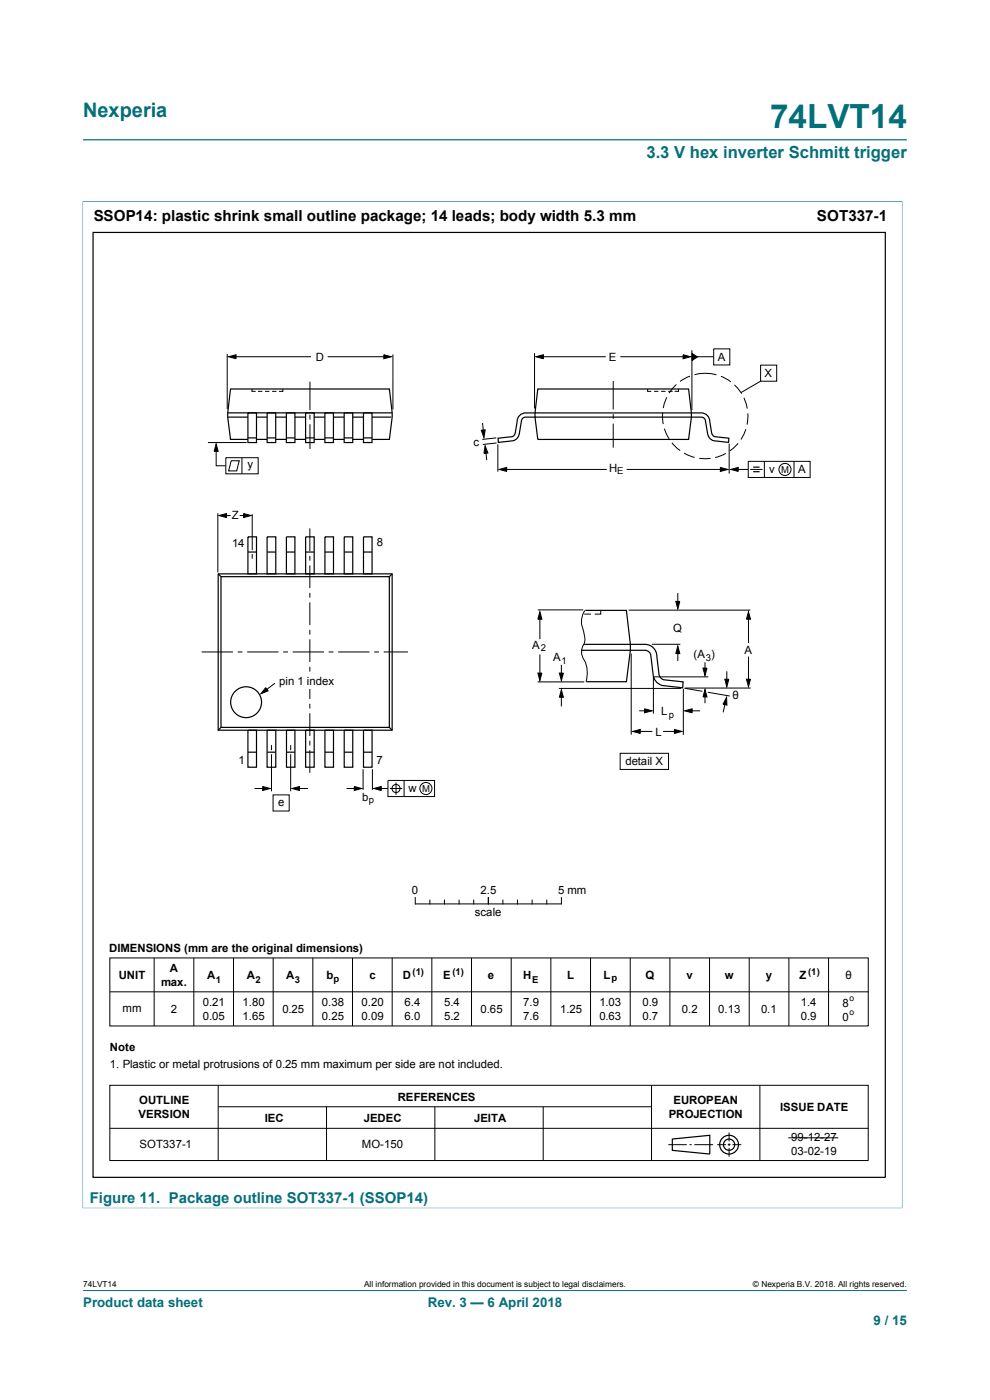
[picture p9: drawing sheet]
<svg xmlns="http://www.w3.org/2000/svg" width="210mm" height="297mm" viewBox="0 0 210 297" stroke-linecap="round" stroke-linejoin="round" font-family="sans-serif">
<path d="M17.6 29.7h174.8M17.5 42.8h173.9M17.6 42.7v213.6M191.4 42.7v213.6M17.5 256.3h173.9M17.6 273.8h174.8" fill="none" stroke="#036f7b" stroke-width=".21"/>
<g fill="none" stroke="#000" stroke-width=".21">
<path d="M48.2 75.1v11.7M48.5 75.7l1.6-.4v.8zM49.4 75.7h16.6M69.5 75.7h12.7M81.4 75.3l1.6 .4-1.6 .4zM83.3 75.2v11.6M113.4 74.9v11.8M113.7 75.7l1.6-.4v.8zM114.4 75.7h14.1M131.6 75.7h14.1M144.9 75.3l1.6 .4-1.6 .4zM146.4 79.8l-2.1 1.1"/>
<path d="M146.8 74.3v12.7M146.8 75l1.2 .7-1.2 .8zM147.3 79.5a8.7 8.7 0 0 1 4.7 0M147.3 75.7h4.1M151.4 74h3.4v3.4h-3.4zM152.9 79.8l2.1 1.2M161.3 77.5h3.5v3.4h-3.5zM44.1 93.9h8.2M45.9 94.2l.4 1.6h-.9zM45.9 94.8v4h2M47.9 97.1h6.9v3.4h-6.9zM49 97.7h1.8l-.6 2.2h-1.7z"/>
<path d="M51.3 97.1v3.4M53.4 82.5v.5h.8M54.7 83h.9M56.2 83h.9M57.7 83h.9M60 82.5v.5h-.8M65.7 81v6M65.7 88v1M65.7 90v5.2M102.1 91.3l.8-.1-.2 1.6zM102.4 89.7l.2 2.6M102.9 94.6l.6 1.5-.8 .1z"/>
<path d="M103 95.1l.2 2.5M105.3 92.9l-3 .3M105.3 94l-2.9 .3M105.6 94.3v5.7M105.9 99.6l1.6-.4v.8zM106.7 99.6h22M130.1 80.8v6.1M130.1 87.9v1M130.1 89.9v5.1M132.9 99.6h20.5M137.4 82.5v.5h.8M138.7 83h1"/>
<path d="M140.2 83h1M140.6 87.6l.1 2.4M140.9 90.9l1 2.2M141.4 84.3l-.7 2.3M141.8 83h.9M142.5 93.9l1.8 1.7M143.5 81.6l-1.6 1.8M143.9 82.5v.5h-.8M145.1 96.1l2.2 .9M148.3 97.2h2.4M152.8 99.2l1.6 .4-1.6 .4zM154 96.2l-2.3 .9"/>
<path d="M154.7 94.1v6.4M155 99.6l1.6-.4v.8zM155.8 81.7l1.5 1.8M155.9 99.6h2.8M156.6 94l-1.8 1.7M157.8 84.4l.7 2.3M158.2 91.1l-1 2.1M158.6 87.7l-.1 2.4M158.7 97.9h13.1v3.4h-13.1zM159.1 99.6h2.7M161.3 80.9l-4.1 2.4M162.1 97.9v3.4"/>
<path d="M168.4 97.9v3.4M46.2 108.9v12.5M46.4 109.4l1.6-.5v.9zM47 109.4h1.9M50.8 109.4h1.9M51.7 108.9l1.6 .5-1.6 .4zM53.5 109.1v7.6M53.5 117.6v.9M65.7 112.1v4.8M65.7 117.9v1M65.7 119.9v4.9M42.8 138.3h6.6"/>
<path d="M50.4 138.3h1M52.4 138.3h6.7M60.1 138.3h1M62.1 138.3h6.6M65.7 125.8v1M65.7 127.8v4.8M65.7 133.6v1M65.7 135.6v4.9M69.7 138.3h1M71.7 138.3h6.7M79.4 138.3h1M81.4 138.3h5.1"/>
<path d="M114.1 129.4h9.6M114.5 129.8l.4 1.6h-.8zM114.5 130.3v5.3M114.5 138.8v4.8M123.9 130.3h1.5M124.1 129.5a4.5 4.5 0 0 0-.3 4.6l.2 .6a3 3 0 0 1-.5 2.6 3.6 3.6 0 0 0 .7 3.3l.4 2-.3 2M127.4 129.5v.8h-1.2M133.3 129.4h25.9M133.9 138.6v17.3M138.3 136.7h6M143.4 127.6h.8l-.4 1.6zM143.8 137.1l.4 1.6h-.8z"/>
<path d="M143.8 125.8v2.3M143.8 137.7v2.5M158.8 129.8l.4 1.6h-.9zM158.8 130.6v5.8M158.8 139.3v5.5M57.6 158.1v1.1M61.7 158.1v1.1M65.7 141.5v1M65.7 143.5v4.8M65.7 149.3v1M65.7 151.3v4.8M65.7 157.1v1.1"/>
<path d="M65.7 159.2v4.8M114 144.7h9.9M114.1 142.8h.8l-.4 1.6zM118.6 146h25.9M118.7 142.8h.8l-.4 1.6zM119.1 146.3l.4 1.6h-.8zM119.1 141v2.9M119.1 147.3v2.6M131.5 159.8h10.3v3.4h-10.3zM134.2 155.2l1.6-.5v.9zM135 155.2h3.4M135.6 150.8h1.8"/>
<path d="M136.7 150.4l1.6 .4-1.6 .4zM138.6 143.6h11.6M138.6 143.6v7.8M140.6 155.2h3.2M143.1 154.7l1.5 .5-1.5 .4zM144.9 146.1v9.8M145.2 146l3.8 .7M145.2 150.8l1.6-.4v.8zM145.4 146h13.9M146.1 150.8h2.4M149.1 141.7h.9l-.5 1.6zM149.5 146.3l.5 1.5h-.9z"/>
<path d="M149.5 140.5v1.9M149.5 147.3v1.9M150.1 146.9l4.7 .8M153.7 144.1h.9l-.4 1.6zM154 148.5l-.6 2.6M154.1 147.9l.1 1.7-.8-.2zM154.2 142.4v2.6M158.3 144.1h.9l-.4 1.6zM54 167.3h2.5M55.7 166.9l1.6 .4-1.6 .4zM57.6 160v7.9M57.9 168.6h3.4v3.5h-3.4z"/>
<path d="M61.7 160v7.9M61.9 167.3l1.6-.4v.8zM62.8 167.3h2.5M73.5 167.3h2.6M75.1 166.9l1.6 .4-1.6 .4zM77 163.2v4.4M79 163.2v4.4M79.3 167.3l1.6-.4v.8zM80.2 167.3h2.1M82.3 165.6h9.9v3.4h-9.9zM82.7 167.3h2.6M84 166v2.6"/>
<path d="M85.7 165.6v3.4M23.3 203.2h160.9v14.5h-160.9zM23.3 210.4h160.9M32.7 203.2v14.4M41.1 203.2v14.4M49.5 203.2v14.4M57.9 203.2v14.4M66.4 203.2v14.4M74.8 203.2v14.4M83.2 203.2v14.4M91.6 203.2v14.4M100 203.2v14.4"/>
<path d="M108.4 203.2v14.4M116.8 203.2v14.4M125.3 203.2v14.4M133.7 203.2v14.4M142.1 203.2v14.4M150.5 203.2v14.4M158.9 203.2v14.4M167.3 203.2v14.4M175.8 203.2v14.4M23.3 230.2h160.9v16h-160.9zM23.3 239.4h160.9M46.3 230.3v15.9"/>
<path d="M46.3 234.8h91.8M69.3 234.8v11.4M92.2 234.8v11.4M115.2 234.8v11.4M138.2 230.3v15.9M161.2 230.3v15.9M141.8 242.8h3.9M146.3 242.8h.4M147.3 242.8h4M152.1 242.8h1.9M154.4 242.8h.5M154.7 240.3v1.8"/>
<path d="M154.7 242.6v.5M154.7 243.5v1.9M155.4 242.8h1.8"/>
<circle cx="166.5" cy="99.6" r="1.28"/>
<circle cx="84" cy="167.3" r=".86"/>
<circle cx="90.3" cy="167.3" r="1.28"/>
</g>
<g fill="none" stroke="#000" stroke-width=".25">
<path d="M48.3 87.6h34.9M48.3 88.5h4.3M52.6 87.6h1.8v6.3h-1.8zM52.6 92.9h1.8M52.6 93.2h-3.7l-.6-4.7 .6-6h33.7l.6 5.1-.6 5.6h-3.6M54.4 88.5h2.3M54.4 93.2h2.3M56.7 87.6h1.8v6.3h-1.8zM56.7 92.9h1.8M58.5 88.5h2.3M58.5 93.2h2.3M60.7 87.6h1.9v6.3h-1.9z"/>
<path d="M60.7 92.9h1.9M62.6 88.5h2.2M62.6 93.2h2.2M64.8 87.6h1.8v6.3h-1.8zM64.8 92.9h1.8M66.6 88.5h2.3M66.6 93.2h2.3M68.9 87.6h1.8v6.3h-1.8zM68.9 92.9h1.8M70.7 88.5h2.3M70.7 93.2h2.3M73 87.6h1.8v6.3h-1.8z"/>
<path d="M73 92.9h1.8M74.8 88.5h2.3M74.8 93.2h2.3M77.1 87.6h1.8v6.3h-1.8zM77.1 92.9h1.8M78.9 88.5h4.1M113.5 87.6h35.3a1.79 1.79 0 0 1 1.8 1.8l.4 2.4a.97 .97 0 0 0 .7 .8l2.9 .4-.1 .9-3.1-.4a1.81 1.81 0 0 1-1.3-1.7l-.4-2.4a.89 .89 0 0 0-.9-.9h-35.3M113.6 87.6h-2.1a1.79 1.79 0 0 0-1.8 1.8l-.4 2.4a.97 .97 0 0 1-.7 .8l-2.9 .4v.9l3.1-.4a1.81 1.81 0 0 0 1.4-1.7l.4-2.4a.89 .89 0 0 1 .9-.9h2.1M114.1 82.5h32l.6 5.1-.6 5.6h-32l-.6-4.7zM159.8 99.1h1.3M52.6 113.9h1.8v7.8h-1.8zM52.6 117.1h1.8"/>
<path d="M56.7 113.9h1.8v7.8h-1.8zM56.7 117.1h1.8M60.8 113.9h1.8v7.8h-1.8zM60.8 117.1h1.7M64.8 113.9h1.8v7.8h-1.8zM64.8 117.1h1.8M68.9 113.9h1.8v7.8h-1.8zM68.9 117.1h1.8M73 113.9h1.8v7.8h-1.8zM73 117.1h1.8M77.1 113.9h1.8v7.8h-1.8zM77.1 117.1h1.8"/>
<path d="M159.8 100.1h1.3M46.3 121.7h36.9v33.2h-36.9zM46.3 121.7l.6 .6M46.9 122.3h35.7v32h-35.7zM83.2 121.7l-.6 .6M123.9 136.7h12.9a2.52 2.52 0 0 1 2.5 2.5l.5 3.8a1.44 1.44 0 0 0 1 1.2l4.1 .5-.1 1.2-4.3-.5a2.66 2.66 0 0 1-2-2.4l-.4-3.8a1.26 1.26 0 0 0-1.3-1.2h-13.4M124.1 129.5h8.8l.8 7.2v1.3l-.8 6.6h-8.6M46.9 154.3l-.6 .6M52.6 154.9h1.8v7.9h-1.8zM52.6 159.6h1.8M56.7 154.9h1.8v7.9h-1.8zM56.7 159.6h1.8"/>
<path d="M60.8 154.9h1.8v7.9h-1.8zM60.8 159.6h1.7M64.8 154.9h1.8v7.9h-1.8zM64.8 159.6h1.8M68.9 154.9h1.8v7.9h-1.8zM68.9 159.6h1.8M73 154.9h1.8v7.9h-1.8zM73 159.6h1.8M77.1 154.9h1.8v7.9h-1.8zM77.1 159.6h1.8M82.6 154.3l.6 .6M142.6 241.6l8-.8v4l-8-.8z"/>
<circle cx="52.2" cy="149" r="3.3"/>
<circle cx="154.7" cy="242.8" r="1.2"/>
<circle cx="154.7" cy="242.8" r="1.99"/>
</g>
<g fill="#000">
<path d="M48.5 75.7l1.6-.4v.8zM81.4 75.3l1.6 .4-1.6 .4zM113.7 75.7l1.6-.4v.8zM144.9 75.3l1.6 .4-1.6 .4zM146.8 75l1.2 .7-1.2 .8zM45.9 94.2l.4 1.6h-.9zM102.1 91.3l.8-.1-.2 1.6zM102.9 94.6l.6 1.5-.8 .1zM152.8 99.2l1.6 .4-1.6 .4zM46.4 109.4l1.6-.5v.9zM51.7 108.9l1.6 .5-1.6 .4zM105.9 99.6l1.6-.4v.8z"/>
<path d="M155 99.6l1.6-.4v.8zM114.5 129.8l.4 1.6h-.8zM143.8 137.1l.4 1.6h-.8zM143.4 127.6h.8l-.4 1.6zM158.8 129.8l.4 1.6h-.9zM114.1 142.8h.8l-.4 1.6zM119.1 146.3l.4 1.6h-.8zM118.7 142.8h.8l-.4 1.6zM134.2 155.2l1.6-.5v.9zM136.7 150.4l1.6 .4-1.6 .4zM143.1 154.7l1.5 .5-1.5 .4zM145.2 150.8l1.6-.4v.8z"/>
<path d="M149.5 146.3l.5 1.5h-.9zM149.1 141.7h.9l-.5 1.6zM154.1 147.9l.1 1.7-.8-.2zM153.7 144.1h.9l-.4 1.6zM158.3 144.1h.9l-.4 1.6zM55.7 166.9l1.6 .4-1.6 .4zM61.9 167.3l1.6-.4v.8zM75.1 166.9l1.6 .4-1.6 .4zM79.3 167.3l1.6-.4v.8z"/>
</g>
<path d="M65.1 142.9h1.2v3.2h-1.2z" fill="#fff"/>
<g fill="none" stroke="#000" stroke-width=".21">
<path d="M56.4 145.9l.5 .7-1.6 .6zM58.3 144.9l-2.3 1.8M88.1 190.4v1.4M88.1 191.8h30.9M91.2 191v.8M94.3 191v.8M97.4 191v.8M100.5 191v.8M103.6 190.4v1.4M106.7 191v.8M109.8 191v.8M112.9 191v.8"/>
<path d="M116 191v.8M119.1 190.4v1.4M167.2 241.4h10.6"/>
</g>
<path d="M56.4 145.9l.5 .7-1.6 .6z" fill="#000"/>
<path d="M19.7 49.3h168.1v200.5h-168.1z" fill="none" stroke="#000" stroke-width=".25"/>
<text font-size="7.1" fill="#036f7b" x="163.4" y="27.2">74LVT14</text>
<text font-size="4.2" fill="#036f7b" x="17.6" y="24.8">Nexperia</text>
<text font-size="3.5" fill="#036f7b" x="137.1" y="33.5">3.3 V hex inverter Schmitt trigger</text>
<g font-size="3.2">
<text x="19.9" y="46.9">SSOP14: plastic shrink small outline package; 14 leads; body width 5.3 mm</text>
<text x="173.3" y="47">SOT337-1</text>
</g>
<text font-size="3.2" fill="#036f7b" x="19" y="255.1">Figure 11. Package outline SOT337-1 (SSOP14)</text>
<g font-size="2.8" fill="#036f7b">
<text x="17.6" y="277.3">Product data sheet</text>
<text x="90.7" y="277.3">Rev. 3 — 6 April 2018</text>
<text x="185.3" y="281">9 / 15</text>
</g>
<g font-size="2.4">
<text x="67" y="76.5">D</text>
<text x="129.2" y="76.6">E</text>
<text x="152.3" y="76.6">A</text>
<text x="162.2" y="80.1">X</text>
<text x="100.5" y="94.7">c</text>
<text x="52.5" y="99.4">y</text>
<text x="129.2" y="100.2">H</text>
<text x="163.1" y="100.2">v</text>
<text x="169.3" y="100.4">A</text>
<text x="49.2" y="110.2">Z</text>
<text x="49.2" y="116">14</text>
<text x="80" y="115.9">8</text>
<text x="112.9" y="137.7">A</text>
<text x="142.8" y="134">Q</text>
<text x="117.4" y="140.3">A</text>
<text x="147.1" y="139.7">(A )</text>
<text x="157.9" y="138.8">A</text>
<text x="59.2" y="145.3">pin 1</text>
<text x="65.1" y="145.3">i</text>
<text x="65.7" y="145.3">ndex</text>
<text x="155.4" y="148.2">θ</text>
<text x="140.3" y="151.7">L</text>
<text x="139" y="156.1">L</text>
<text x="50.6" y="162.2">1</text>
<text x="79.9" y="162">7</text>
<text x="86.6" y="167.9">w</text>
<text x="132.7" y="162.3">detail X</text>
<text x="59" y="171">e</text>
<text x="76.8" y="169.8">b</text>
<text x="87.4" y="189.7">0</text>
<text x="101.9" y="189.7">2.5</text>
<text x="118.4" y="189.7">5 mm</text>
<text x="100.7" y="194.4">scale</text>
<text x="23.1" y="202">DIMENSIONS (mm are the original dimensions)</text>
<text x="25.2" y="207.7">UNIT</text>
<text x="34.2" y="209.1">max.</text>
<text x="36" y="206.2">A</text>
<text x="44" y="207.7">A</text>
<text x="52.3" y="207.7">A</text>
<text x="60.7" y="207.7">A</text>
<text x="69.2" y="207.7">b</text>
<text x="78.4" y="207.7">c</text>
<text x="85.5" y="207.7">D</text>
<text x="94" y="207.7">E</text>
<text x="103.5" y="207.7">e</text>
<text x="110.9" y="207.7">H</text>
<text x="120.3" y="207.7">L</text>
<text x="128" y="207.7">L</text>
<text x="136.9" y="207.7">Q</text>
<text x="145.6" y="207.7">v</text>
<text x="153.7" y="207.7">w</text>
<text x="162.4" y="207.7">y</text>
<text x="169.6" y="207.7">Z</text>
<text x="179.3" y="207.7">θ</text>
<text x="26" y="214.7">mm</text>
<text x="36.2" y="214.8">2</text>
<text x="43" y="213.4">0.21</text>
<text x="51.4" y="213.4">1.80</text>
<text x="59.9" y="214.9">0.25</text>
<text x="68.3" y="213.4">0.38</text>
<text x="76.7" y="213.4">0.20</text>
<text x="85.8" y="213.4">6.4</text>
<text x="94.2" y="213.4">5.4</text>
<text x="101.9" y="214.9">0.65</text>
<text x="111" y="213.4">7.9</text>
<text x="118.8" y="214.9">1.25</text>
<text x="127.1" y="213.4">1.03</text>
<text x="136.3" y="213.4">0.9</text>
<text x="144.7" y="214.9">0.2</text>
<text x="152.3" y="214.9">0.13</text>
<text x="161.4" y="214.9">0.1</text>
<text x="169.9" y="213.4">1.4</text>
<text x="178.7" y="213.6">8</text>
<text x="43" y="216.3">0.05</text>
<text x="51.4" y="216.3">1.65</text>
<text x="68.3" y="216.3">0.25</text>
<text x="76.7" y="216.3">0.09</text>
<text x="85.8" y="216.3">6.0</text>
<text x="94.2" y="216.3">5.2</text>
<text x="111" y="216.3">7.6</text>
<text x="127.1" y="216.3">0.63</text>
<text x="136.3" y="216.3">0.7</text>
<text x="169.9" y="216.3">0.9</text>
<text x="178.7" y="216.5">0</text>
<text x="23.3" y="222.9">Note</text>
<text x="23.3" y="226.5">1. Plastic or metal protrusions of 0.25 mm maximum per side are not included.</text>
<text x="84.4" y="233.5">REFERENCES</text>
<text x="29.4" y="237.1">VERSION</text>
<text x="29.5" y="234.2">OUTLINE</text>
<text x="56.1" y="238">IEC</text>
<text x="77.2" y="238">JEDEC</text>
<text x="100.6" y="238">JEITA</text>
<text x="141.9" y="237.1">PROJECTION</text>
<text x="142.9" y="234.2">EUROPEAN</text>
<text x="165.5" y="235.7">ISSUE DATE</text>
<text x="29.6" y="243.6">SOT337-1</text>
<text x="76.8" y="243.6">MO-150</text>
<text x="167.8" y="242.1">99-12-27</text>
<text x="167.8" y="245">03-02-19</text>
</g>
<g font-size="2">
<text x="130.9" y="100.6">E</text>
<text x="165.7" y="100.2">M</text>
<text x="114.7" y="138.2">2</text>
<text x="119.1" y="140.8">1</text>
<text x="149.7" y="140.2">3</text>
<text x="141.9" y="152.3">p</text>
<text x="89.5" y="167.9">M</text>
<text x="78.2" y="170.4">p</text>
<text x="45.8" y="208.5">1</text>
<text x="54.2" y="208.5">2</text>
<text x="62.6" y="208.5">3</text>
<text x="70.7" y="208.3">p</text>
<text x="87.5" y="206.7">(1)</text>
<text x="96" y="206.7">(1)</text>
<text x="112.8" y="208.5">E</text>
<text x="129.7" y="208.2">p</text>
<text x="171.5" y="206.7">(1)</text>
</g>
<g font-size="1.8">
<text x="180.2" y="212.4">o</text>
<text x="180.2" y="215.3">o</text>
<text x="17.6" y="273.1">74LVT14</text>
<text x="77.2" y="273.1">All information provided in this document is subject to legal disclaimers.</text>
<text x="159.7" y="273.1">© Nexperia B.V. 2018. All rights reserved.</text>
</g>
</svg>
